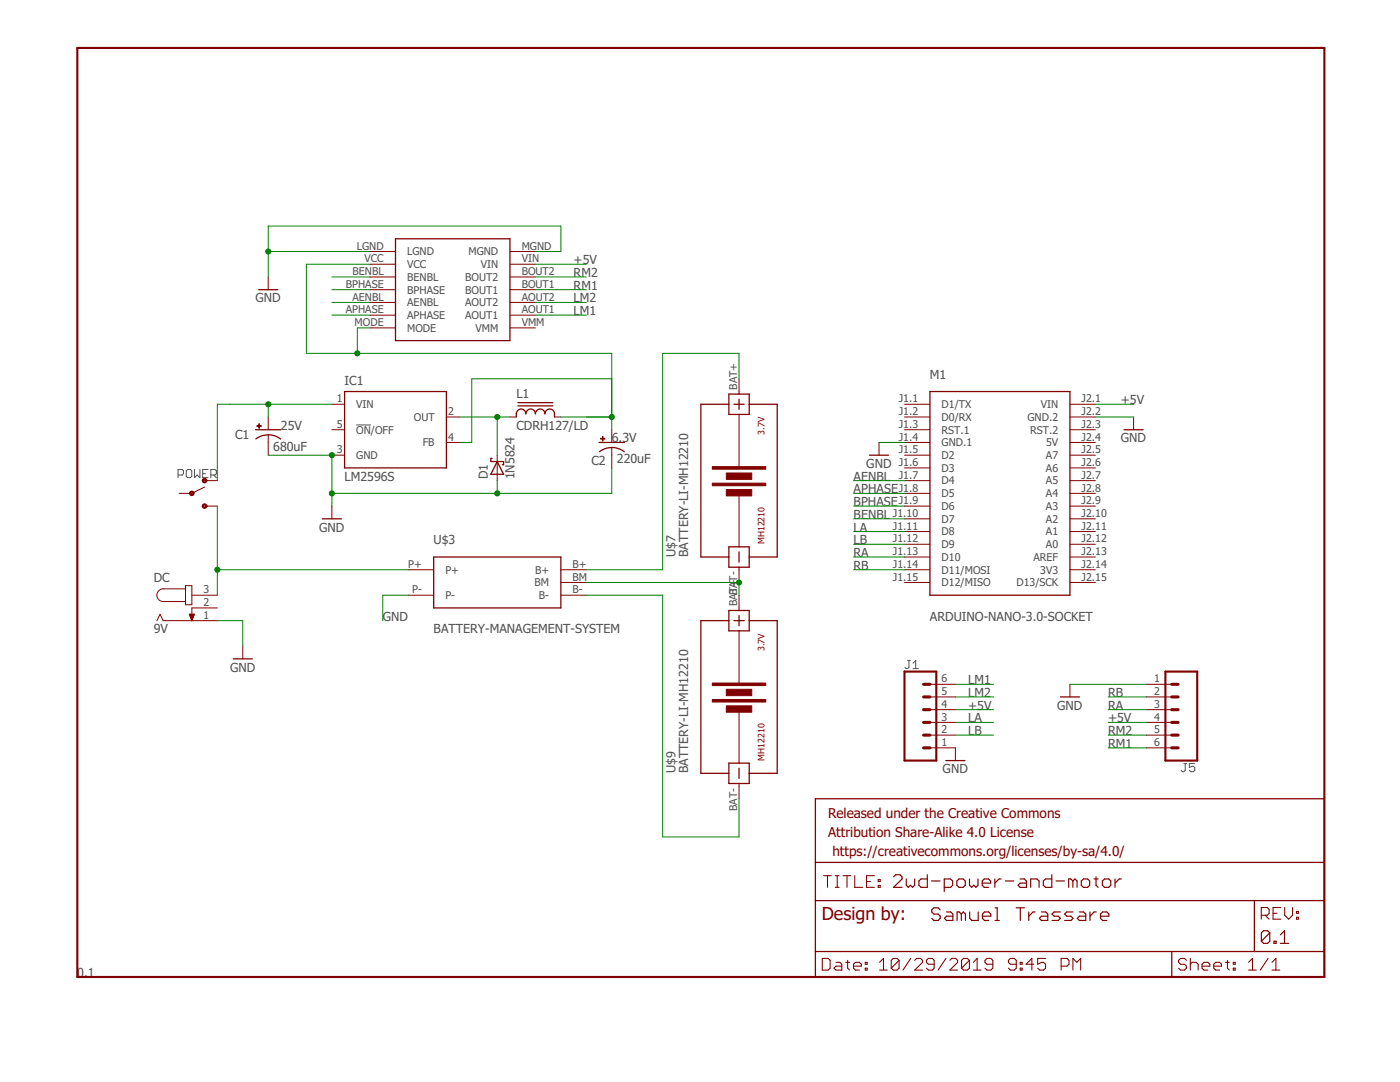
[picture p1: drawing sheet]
<svg xmlns="http://www.w3.org/2000/svg" width="279mm" height="216mm" viewBox="0 0 279 216" stroke-linecap="round" stroke-linejoin="round" font-family="sans-serif">
<g fill="none" stroke="#505050" stroke-width=".2">
<path d="M35.5 94.8h.9l.2-.3v-.5l-.2-.3h-.9v1.6M37.4 93.7h.6l.3 .3v1l-.3 .3h-.6l-.2-.3v-1zM38.8 93.7v1.6l.5-.5 .6 .5v-1.6M40.4 94.5h.6M41.5 93.7h-1.1v1.6h1.1M42.1 94.8h.8l.3-.3v-.5l-.3-.3h-.8v1.6M42.6 94.8l.6 .5M71.1 84.8h2.9M181.1 131.8h.6M181.4 131.8v1.3l-.3 .3h-.3l-.2-.3M182.2 133.4h1.1M182.2 132.3l.6-.5v1.6"/>
<path d="M236.3 152.4h.5M236.5 152.4v1.3l-.2 .3h-.3l-.3-.3M238.4 152.4h-1v.8l.5-.3h.3l.2 .3v.5l-.2 .3h-.6l-.2-.3"/>
</g>
<path d="M15.4 9.6h248.9v185.3h-248.9zM180.5 134h6.4v17.8h-6.4zM232.6 134h6.3v17.8h-6.3z" fill="none" stroke="#800000" stroke-width=".42"/>
<g fill="none" stroke="#800000" stroke-width=".25">
<path d="M51.6 57.8h3.8M78.9 47.6h22.9v20.4h-22.9zM68.8 78.1h20.3v15.3h-20.3zM145.5 78.6h4v4.1h-4zM147.5 79.7v2M185.6 78.1h27.9v40.7h-27.9zM51 85.7h5.1M51.1 87.6a4 4 0 0 1 4.9 0M98.2 91.5h-.2v.6h2.5v.6h-.3M99.2 92.1l1.3 2.5h-2.5zM103 83.2a1.16 1.16 0 0 1 1.1-1.6l.5 .3 .3 .7a.95 .95 0 0 1 1-1 .95 .95 0 0 1 .9 1 .95 .95 0 0 1 1-1 .95 .95 0 0 1 1 1 .95 .95 0 0 1 .9-1 .95 .95 0 0 1 1 1v.6M103.4 81h6.9"/>
<path d="M103.4 80.3h6.9M119.5 88.3h5.1M122.1 89.3l1.6 .3 .9 .5M122.1 89.3l-1.6 .3-.9 .5M145.5 80.7h-5.6v30.4h5.6M146.5 80.7h2M149.5 80.7h5.6v30.4h-5.6M173.5 90.8h3.8M224.3 85.7h3.8M64.3 103.5h3.8M86.6 111.1h25.3v10.2h-25.3zM145.5 109.1h4v4.1h-4z"/>
<path d="M147.5 110.1v2.1M46.5 131.5h3.9M145.5 123.8h-5.6v30.5h5.6M145.5 121.8h4v4.1h-4zM146.5 123.8h2M147.5 122.8v2.1M149.5 123.8h5.6v30.5h-5.6M211.6 139.1h3.8M145.5 152.3h4v4h-4zM147.5 153.3v2M162.7 159.4h101.6v35.5h-101.6zM188.8 151.8h3.8"/>
<path d="M162.7 179.7h101.6M162.7 172.1h101.6M250.3 179.7v10.2M162.7 189.9h101.6M233.8 189.9v5"/>
</g>
<g fill="none" stroke="#800000" stroke-width=".21">
<path d="M164.4 174.7h1.5M165.1 174.7v2.4M166.7 174.7h.8M166.7 177.1h.8M167.1 174.7v2.4M168.3 174.7h1.5M169 174.7v2.4M170.6 174.7v2.4h1.5M172.9 175.9h.8M174.5 174.7h-1.6v2.4h1.6M175.3 176.7h.4v.4h-.4zM175.3 175.5h.4v.4h-.4z"/>
<path d="M164.1 191.2h1.2l.4 .4v1.6l-.4 .4h-1.2zM166.8 192h.8l.4 .4v1.2h-1.2l-.4-.4 .4-.4h1.2M168.8 192h.8M169.2 191.6v1.6l.4 .4M170.3 192.8h1.6v-.4l-.4-.4h-.8l-.4 .4v.8l.4 .4h.8M172.7 193.2h.4v.4h-.4zM172.7 192h.4v.4h-.4zM175.5 193.6h1.6M175.5 192l.8-.8v2.4M179.4 191.6v1.6l-.4 .4h-.7l-.4-.4M179.4 191.6l-.4-.4h-.7l-.4 .4v1.6M179.4 191.6l-1.5 1.6"/>
<path d="M181.8 191.2l-1.6 2.4M182.5 191.6l.4-.4h.8l.4 .4v.4l-1.6 1.6h1.6M186.4 192.4h-1.1l-.4-.4v-.4l.4-.4h.8l.3 .4v1.6l-.3 .4h-.8l-.4-.4M188.8 191.2l-1.6 2.4M189.6 191.6l.3-.4h.8l.4 .4v.4l-1.5 1.6h1.5M193.5 191.6v1.6l-.4 .4h-.8l-.4-.4M193.5 191.6l-.4-.4h-.8l-.4 .4v1.6M193.5 191.6l-1.6 1.6M194.2 193.6h1.6M194.2 192l.8-.8v2.4M198.1 192.4h-1.1l-.4-.4v-.4l.4-.4h.7l.4 .4v1.6l-.4 .4h-.7l-.4-.4M202.8 192.4h-1.2l-.3-.4v-.4l.3-.4h.8l.4 .4v1.6l-.4 .4h-.8l-.3-.4"/>
<path d="M203.6 193.2h.4v.4h-.4zM203.6 192h.4v.4h-.4zM206.3 192.4h-1.5l1.1-1.2v2.4M208.7 191.2h-1.6v1.2l.8-.4h.4l.4 .4v.8l-.4 .4h-.8l-.4-.4M211.8 192.8h1.1l.4-.4v-.8l-.4-.4h-1.1v2.4M214.1 193.6v-2.4l.8 .8 .8-.8v2.4M236.8 191.6l-.4-.4h-.8l-.4 .4v.4l.4 .4h.8l.4 .4v.4l-.4 .4h-.8l-.4-.4M237.6 192.4l.3-.4h.8l.4 .4v1.2M237.6 191.2v2.4M239.9 192.8h1.5v-.4l-.3-.4h-.8l-.4 .4v.8l.4 .4h.8M242.2 192.8h1.6v-.4l-.4-.4h-.8l-.4 .4v.8l.4 .4h.8M244.6 192h.7"/>
<path d="M245 191.6v1.6l.3 .4M246.1 193.2h.4v.4h-.4zM246.1 192h.4v.4h-.4zM249.2 193.6h1.5M249.2 192l.8-.8v2.4M251.7 182.6h1.2l.4-.4v-.7l-.4-.4h-1.2v2.3M252.5 182.6l.8 .8M253.1 191.2l-1.6 2.4M253.9 193.6h1.5M253.9 192l.7-.8v2.4M254.1 182.2h.7M255.6 181.1h-1.5v2.3h1.5"/>
<path d="M256.4 181.1v1.5l.8 .8 .8-.8v-1.5M258.7 183h.4v.4h-.4zM258.7 181.9h.4v.3h-.4z"/>
</g>
<g fill="none" stroke="#800000" stroke-width=".23">
<path d="M178.3 175l.5-.5h.8l.4 .5v.4l-1.7 1.7h1.7M180.9 175.4v1.2l.4 .5 .4-.5 .4 .5 .4-.5v-1.2M185.1 174.5v2.6h-1.3l-.4-.5v-.8l.4-.4h1.3M185.9 175.8h1.7M188.4 177.1h1.3l.4-.5v-.8l-.4-.4h-1.3v2.5M191 175.8l.4-.4h.8l.4 .4v.8l-.4 .5h-.8l-.4-.5zM193.5 175.4v1.2l.4 .5 .4-.5 .5 .5 .4-.5v-1.2M196 176.2h1.7v-.4l-.4-.4h-.9l-.4 .4v.8l.4 .5h.9M198.5 175.4v1.7M199.8 175.4h-.4l-.9 .8M200.6 175.8h1.7M203.6 175.4h.8l.5 .4v1.3h-1.3l-.4-.5 .4-.4h1.3"/>
<path d="M205.7 177.1v-1.7h1.2l.5 .4v1.3M209.9 174.5v2.6h-1.3l-.4-.5v-.8l.4-.4h1.3M210.8 175.8h1.6M214.1 175.8l-.4-.4h-.4v1.7M214.1 175.8v1.3M214.1 175.8l.4-.4 .4 .4v1.3M215.8 175.8l.4-.4h.9l.4 .4v.8l-.4 .5h-.9l-.4-.5zM218.3 175.4h.9M218.7 175v1.6l.5 .5M220 175.8l.4-.4h.9l.4 .4v.8l-.4 .5h-.9l-.4-.5zM222.5 175.4v1.7M223.8 175.4h-.4l-.9 .8"/>
<path d="M187.6 181.6l-.4-.5h-.8l-.5 .5v.4l.5 .4h.8l.4 .4v.4l-.4 .5h-.8l-.5-.5M188.9 182h.8l.5 .4v1.3h-1.3l-.4-.5 .4-.4h1.3M191.9 182.4l-.5-.4h-.4v1.7M191.9 182.4v1.3M191.9 182.4l.4-.4 .4 .4v1.3M193.5 182v1.2l.5 .5h1.2v-1.7M196.1 182.8h1.6v-.4l-.4-.4h-.8l-.4 .4v.8l.4 .5h.8M198.6 181.1h.4v2.6M198.6 183.7h.8M202.8 181.1h1.7M203.6 181.1v2.6M205.3 182v1.7"/>
<path d="M206.6 182h-.4l-.9 .8M207.8 182h.9l.4 .4v1.3h-1.3l-.4-.5 .4-.4h1.3M211.6 182h-1.2l-.4 .4 .4 .4h.8l.4 .4-.4 .5h-1.2M214.1 182h-1.2l-.4 .4 .4 .4h.8l.4 .4-.4 .5h-1.2M215.4 182h.9l.4 .4v1.3h-1.3l-.4-.5 .4-.4h1.3M217.5 182v1.7M218.8 182h-.4l-.9 .8M219.6 182.8h1.7v-.4l-.4-.4h-.9l-.4 .4v.8l.4 .5h.9M253.4 186.1l-.4-.4h-.8l-.5 .4v1.7M253.4 186.1v1.7l-.4 .4h-.8l-.5-.4M253.4 186.1l-1.7 1.7M254.3 187.8h.4v.4h-.4z"/>
<path d="M255.5 188.2h1.7M255.5 186.5l.8-.8v2.5"/>
</g>
<g fill="none" stroke="#800000" stroke-width=".2">
<path d="M53.5 55.3v2.5M73.9 50.2h5M73.9 52.7h5M73.9 55.3h5M73.9 57.8h5M101.8 50.2h5M101.8 52.7h5M101.8 55.3h5M101.8 57.8h5M73.9 60.3h5M73.9 62.9h5M73.9 65.4h5"/>
<path d="M101.8 60.3h5M101.8 62.9h5M101.8 65.4h5M147.5 75.6v3M40.8 97.2l-2.5 1.2h-2.5M40.8 95.9h2.6M53.5 83.2v2.5M53.5 86.8v4M66.2 80.7h2.6M66.2 85.7h2.6M66.2 90.8h2.6M89.1 83.2h2.5"/>
<path d="M89.1 88.3h2.5M99.2 90.8v5.1M101.8 83.2h1.2M110.7 83.2h1.2M122.1 85.7v2.6M122.1 89.3v4.1M147.5 82.7v10.7M147.5 99v10.1M175.4 88.3v2.5M180.5 95.9h5.1M180.5 98.4h5.1M180.5 80.7h5.1"/>
<path d="M180.5 83.2h5.1M180.5 85.7h5.1M180.5 88.3h5.1M180.5 90.8h5.1M180.5 93.4h5.1M213.5 95.9h5.1M213.5 98.4h5.1M213.5 80.7h5.1M213.5 83.2h5.1M213.5 85.7h5.1M213.5 88.3h5.1M213.5 90.8h5.1"/>
<path d="M213.5 93.4h5.1M226.2 83.2v2.5M37 117.5h-4.4a1.27 1.27 0 0 0-1.3 1.3 1.27 1.27 0 0 0 1.3 1.2h4.4M37 116.9h1.3v3.8h-1.3zM38.3 118.8h5.1M40.8 101h2.6M66.2 101v2.5M81.5 118.8h5.1M81.5 113.7h5.1M111.9 118.8h5.1M111.9 113.7h5.1M111.9 116.2h5.1"/>
<path d="M147.5 113.2v3M147.5 118.8v3M180.5 101h5.1M180.5 113.7h5.1M180.5 116.2h5.1M180.5 103.5h5.1M180.5 106.1h5.1M180.5 108.6h5.1M180.5 111.1h5.1M213.5 101h5.1M213.5 113.7h5.1M213.5 116.2h5.1"/>
<path d="M213.5 103.5h5.1M213.5 106.1h5.1M213.5 108.6h5.1M213.5 111.1h5.1M31.3 123.8l.6-1.2 .7 1.2h10.8M37.8 122.6h1l-.5 1.2zM37.8 122.7h1M37.9 122.8h.8M37.9 122.9h.8M38 123.1h.6M38 123.2h.5M38.1 123.3h.4"/>
<path d="M38.1 123.4h.4M38.2 123.5h.2M38.2 123.7h.2M38.3 123.8h.1M43.4 121.3h-5.1v2.5M48.5 128.9v2.6M147.5 125.9v10.6M185.6 139.1h5.1M185.6 136.5h5.1M213.5 136.5v2.6M228.8 139.1h5M228.8 136.5h5"/>
<path d="M147.5 142.1v10.2M147.5 156.3v3.1M185.6 149.2h5.1v2.6M185.6 146.7h5.1M185.6 144.1h5.1M185.6 141.6h5.1M228.8 149.2h5M228.8 146.7h5M228.8 144.1h5M228.8 141.6h5"/>
</g>
<g fill="#800000" stroke="#800000" stroke-width=".2">
<path d="M144.9 97.7h5.1v1.3h-5.1z"/>
<path d="M142.2 96.4h10.6v.5h-10.6z"/>
<path d="M144.9 94.4h5.1v1.3h-5.1z"/>
<path d="M142.2 93.1h10.6v.5h-10.6z"/>
<path d="M144.9 140.8h5.1v1.3h-5.1z"/>
<path d="M142.2 139.6h10.6v.5h-10.6z"/>
<path d="M144.9 137.5h5.1v1.3h-5.1z"/>
<path d="M142.2 136.3h10.6v.5h-10.6z"/>
<path d="M51.3 84.9h.9v.2h-.9z"/>
<path d="M51.6 84.6h.2v.8h-.2z"/>
<path d="M119.8 87.5h.9v.1h-.9z"/>
<path d="M120.2 87.1h.2v.9h-.2z"/>
</g>
<g fill="#800000" stroke="#800000" stroke-width=".2">
<path d="M40.5 95.5a.46 .46 0 0 1 .7 .2 .46 .46 0 0 1-.3 .6 .46 .46 0 0 1-.5-.4h.2a.26 .26 0 0 1 .3-.2 .26 .26 0 0 1 .1 .4 .26 .26 0 0 1-.4-.1l-.2-.1z" fill-rule="evenodd"/>
<path d="M40.5 100.6a.46 .46 0 0 1 .7 .2 .46 .46 0 0 1-.3 .6 .46 .46 0 0 1-.5-.4h.2a.26 .26 0 0 1 .3-.2 .26 .26 0 0 1 .1 .4 .26 .26 0 0 1-.4-.1l-.2-.1z" fill-rule="evenodd"/>
<path d="M38 98.1a.46 .46 0 0 1 .7 .1 .46 .46 0 0 1-.3 .7 .46 .46 0 0 1-.6-.5h.2a.26 .26 0 0 1 .4-.2 .26 .26 0 0 1 .1 .4 .26 .26 0 0 1-.4 0l-.3-.2z" fill-rule="evenodd"/>
</g>
<path d="M184.3 139.1h1.3M184.3 136.5h1.3M233.8 139.1h1.3M233.8 136.5h1.3M184.3 144.1h1.3M184.3 146.7h1.3M184.3 149.2h1.3M184.3 141.6h1.3M233.8 144.1h1.3M233.8 146.7h1.3M233.8 149.2h1.3M233.8 141.6h1.3" fill="none" stroke="#800000" stroke-width=".61"/>
<g fill="none" stroke="#008000" stroke-width=".2">
<path d="M53.5 50.2h20.4M66.2 57.8h7.7M66.2 55.3h7.7M73.9 52.7h-12.7v17.8h60.9v15.2M106.8 50.2h5.1v-5.1h-58.4v10.2M106.8 52.7h10.2M106.8 57.8h10.2M106.8 55.3h10.2M66.2 62.9h7.7M66.2 60.3h7.7M73.9 65.4h-2.6v5.1M106.8 62.9h10.2"/>
<path d="M106.8 60.3h10.2M122.1 75.6h-28v12.7h-2.5M147.5 75.6v-5.1h-15.3v43.2h-15.2M53.5 90.8h12.7v10.2M53.5 80.7v2.5M66.2 80.7h-22.8v15.2M91.6 83.2h10.2M99.2 83.2v7.6M99.2 95.9v2.5M111.9 83.2h10.2M122.1 93.4v5h-55.9M170.3 98.4h10.2"/>
<path d="M170.3 95.9h10.2M175.4 88.3h5.1M218.6 83.2h7.6M218.6 80.7h7.6M43.4 101v17.8M43.4 113.7h38.1M81.5 118.8h-5.1v5M117 118.8h15.2v48.2h15.3v-7.6M117 116.2h30.5v2.6M170.3 113.7h10.2M170.3 101h10.2M170.3 103.5h10.2"/>
<path d="M170.3 106.1h10.2M170.3 108.6h10.2M170.3 111.1h10.2M43.4 123.8h5.1v5.1M190.7 136.5h7.6M190.7 139.1h7.6M213.5 136.5h15.3M221.1 139.1h7.7M190.7 141.6h7.6M190.7 144.1h7.6M190.7 146.7h7.6M221.1 141.6h7.7"/>
<path d="M221.1 144.1h7.7M221.1 146.7h7.7M221.1 149.2h7.7"/>
</g>
<g fill="#008000" stroke="#008000" stroke-width=".2">
<circle cx="66.2" cy="90.8" r=".51"/>
<circle cx="66.2" cy="98.4" r=".51"/>
<circle cx="99.2" cy="98.4" r=".51"/>
<circle cx="53.5" cy="50.2" r=".51"/>
<circle cx="43.4" cy="113.7" r=".51"/>
<circle cx="147.5" cy="116.2" r=".51"/>
<circle cx="53.5" cy="80.7" r=".51"/>
<circle cx="99.2" cy="83.2" r=".51"/>
<circle cx="122.1" cy="83.2" r=".51"/>
<circle cx="71.3" cy="70.5" r=".51"/>
</g>
<text font-size="3.6" fill="#800000" x="164" y="183.5">Design by:</text>
<g font-size="2.7" fill="#800000">
<text x="165.3" y="163.2">Released under the Creative Commons</text>
<text x="165.3" y="167">Attribution Share-Alike 4.0 License</text>
<text x="166.1" y="170.8">https://creativecommons.org/licenses/by-sa/4.0/</text>
</g>
<g font-size="2.5" fill="#505050">
<text x="114.5" y="52.7">+5V</text>
<text x="114.5" y="55.3">RM2</text>
<text x="114.5" y="57.8">RM1</text>
<text x="51" y="60.3">GND</text>
<text x="114.5" y="62.9">LM1</text>
<text x="114.5" y="60.3">LM2</text>
<text x="68.8" y="76.9">IC1</text>
<text x="185.6" y="75.6">M1</text>
<text x="103" y="79.4">L1</text>
<text x="223.7" y="80.7">+5V</text>
<text x="46.9" y="87.6">C1</text>
<text x="54.5" y="89.9">680uF</text>
<text x="56.1" y="85.7">25V</text>
<text x="103" y="85.7">CDRH127/LD</text>
<text x="122.1" y="88.3">6.3V</text>
<text x="223.7" y="88.3">GND</text>
<text x="68.8" y="95.9">LM2596S</text>
<text x="97.3" y="95.6" transform="rotate(-90 97.3 95.6)">D1</text>
<text x="102.7" y="95.6" transform="rotate(-90 102.7 95.6)">1N5824</text>
<text x="118" y="92.7">C2</text>
<text x="123.1" y="92.5">220uF</text>
<text x="170.3" y="95.9">AENBL</text>
<text x="172.9" y="93.4">GND</text>
<text x="170.3" y="98.4">APHASE</text>
<text x="170.3" y="101">BPHASE</text>
<text x="63.7" y="106.1">GND</text>
<text x="170.3" y="103.5">BENBL</text>
<text x="170.3" y="106.1">LA</text>
<text x="86.5" y="108.6">U$3</text>
<text x="134.8" y="111.1" transform="rotate(-90 134.8 111.1)">U$7</text>
<text x="137.3" y="111.1" transform="rotate(-90 137.3 111.1)">BATTERY-LI-MH12210</text>
<text x="170.3" y="108.6">LB</text>
<text x="170.3" y="113.7">RB</text>
<text x="170.3" y="111.1">RA</text>
<text x="30.7" y="116.2">DC</text>
<text x="76.4" y="123.8">GND</text>
<text x="185.6" y="123.8">ARDUINO-NANO-3.0-SOCKET</text>
<text x="30.7" y="126.4">9V</text>
<text x="86.5" y="126.4">BATTERY-MANAGEMENT-SYSTEM</text>
<text x="45.9" y="134">GND</text>
<text x="193.2" y="136.5">LM1</text>
<text x="193.2" y="141.6">+5V</text>
<text x="193.2" y="139.1">LM2</text>
<text x="211" y="141.6">GND</text>
<text x="221.1" y="139.1">RB</text>
<text x="221.1" y="141.6">RA</text>
<text x="193.2" y="144.2">LA</text>
<text x="193.2" y="146.7">LB</text>
<text x="221.1" y="144.2">+5V</text>
<text x="221.1" y="146.7">RM2</text>
<text x="221.1" y="149.2">RM1</text>
<text x="134.8" y="154.3" transform="rotate(-90 134.8 154.3)">U$9</text>
<text x="137.3" y="154.3" transform="rotate(-90 137.3 154.3)">BATTERY-LI-MH12210</text>
<text x="188.1" y="154.3">GND</text>
<text x="15.4" y="194.9">0.1</text>
</g>
<g font-size="2.1" fill="#505050">
<text x="71.2" y="49.8">LGND</text>
<text x="72.7" y="52.4">VCC</text>
<text x="81.3" y="51">LGND</text>
<text x="81.3" y="53.5">VCC</text>
<text x="93.5" y="51">MGND</text>
<text x="95.9" y="53.5">VIN</text>
<text x="104.1" y="52.4">VIN</text>
<text x="104.1" y="49.8">MGND</text>
<text x="69" y="57.5">BPHASE</text>
<text x="70.3" y="60">AENBL</text>
<text x="70.4" y="54.9">BENBL</text>
<text x="81.3" y="56">BENBL</text>
<text x="81.3" y="58.6">BPHASE</text>
<text x="92.9" y="58.6">BOUT1</text>
<text x="92.9" y="56">BOUT2</text>
<text x="104.1" y="60">AOUT2</text>
<text x="104.1" y="57.5">BOUT1</text>
<text x="104.1" y="54.9">BOUT2</text>
<text x="69" y="62.5">APHASE</text>
<text x="70.8" y="65.1">MODE</text>
<text x="81.3" y="61.1">AENBL</text>
<text x="81.3" y="63.7">APHASE</text>
<text x="92.8" y="63.7">AOUT1</text>
<text x="92.8" y="61.1">AOUT2</text>
<text x="104.1" y="65.1">VMM</text>
<text x="104.1" y="62.5">AOUT1</text>
<text x="81.3" y="66.2">MODE</text>
<text x="94.9" y="66.2">VMM</text>
<text x="147.1" y="77.8" transform="rotate(-90 147.1 77.8)">BAT+</text>
<text x="67.2" y="80.3">1</text>
<text x="71.1" y="81.4">VIN</text>
<text x="82.6" y="84">OUT</text>
<text x="89.4" y="82.8">2</text>
<text x="179.4" y="80.3">J1.1</text>
<text x="179.4" y="82.8">J1.2</text>
<text x="187.9" y="81.4">D1/TX</text>
<text x="187.9" y="84">D0/RX</text>
<text x="205.1" y="84">GND.2</text>
<text x="207.7" y="81.4">VIN</text>
<text x="215.9" y="80.3">J2.1</text>
<text x="215.9" y="82.8">J2.2</text>
<text x="67.2" y="85.4">5</text>
<text x="71.1" y="86.5">ON/OFF</text>
<text x="84.4" y="89">FB</text>
<text x="89.4" y="87.9">4</text>
<text x="179.4" y="85.4">J1.3</text>
<text x="179.4" y="87.9">J1.4</text>
<text x="187.9" y="86.5">RST.1</text>
<text x="187.9" y="89">GND.1</text>
<text x="205.6" y="86.5">RST.2</text>
<text x="208.8" y="89">5V</text>
<text x="215.9" y="85.4">J2.3</text>
<text x="215.9" y="87.9">J2.4</text>
<text x="67.2" y="90.5">3</text>
<text x="71.1" y="91.6">GND</text>
<text x="179.4" y="90.5">J1.5</text>
<text x="179.4" y="93">J1.6</text>
<text x="179.4" y="95.5">J1.7</text>
<text x="187.9" y="91.6">D2</text>
<text x="187.9" y="94.1">D3</text>
<text x="208.7" y="91.6">A7</text>
<text x="208.7" y="94.1">A6</text>
<text x="215.9" y="90.5">J2.5</text>
<text x="215.9" y="93">J2.6</text>
<text x="215.9" y="95.5">J2.7</text>
<text x="179.4" y="98.1">J1.8</text>
<text x="179.4" y="100.6">J1.9</text>
<text x="187.9" y="96.7">D4</text>
<text x="187.9" y="99.2">D5</text>
<text x="187.9" y="101.7">D6</text>
<text x="208.7" y="96.7">A5</text>
<text x="208.7" y="99.2">A4</text>
<text x="208.7" y="101.7">A3</text>
<text x="215.9" y="98.1">J2.8</text>
<text x="215.9" y="100.6">J2.9</text>
<text x="178.2" y="103.2">J1.10</text>
<text x="178.2" y="105.7">J1.11</text>
<text x="187.9" y="104.3">D7</text>
<text x="187.9" y="106.8">D8</text>
<text x="208.7" y="104.3">A2</text>
<text x="208.7" y="106.8">A1</text>
<text x="215.9" y="103.2">J2.10</text>
<text x="215.9" y="105.7">J2.11</text>
<text x="81.5" y="113.3">P+</text>
<text x="114.3" y="113.3">B+</text>
<text x="178.2" y="108.2">J1.12</text>
<text x="178.2" y="110.8">J1.13</text>
<text x="178.2" y="113.3">J1.14</text>
<text x="187.9" y="109.4">D9</text>
<text x="187.9" y="111.9">D10</text>
<text x="206.2" y="111.9">AREF</text>
<text x="208.7" y="109.4">A0</text>
<text x="215.9" y="108.2">J2.12</text>
<text x="215.9" y="110.8">J2.13</text>
<text x="215.9" y="113.3">J2.14</text>
<text x="40.6" y="118.4">3</text>
<text x="82.2" y="118.4">P-</text>
<text x="88.9" y="114.4">P+</text>
<text x="88.9" y="119.5">P-</text>
<text x="106.7" y="117">BM</text>
<text x="106.8" y="114.4">B+</text>
<text x="107.5" y="119.5">B-</text>
<text x="114.3" y="115.9">BM</text>
<text x="114.3" y="118.4">B-</text>
<text x="147.1" y="118.4" transform="rotate(-90 147.1 118.4)">T+</text>
<text x="147.1" y="116.1" transform="rotate(-90 147.1 116.1)">T-</text>
<text x="178.2" y="115.9">J1.15</text>
<text x="187.9" y="114.4">D11/MOSI</text>
<text x="187.9" y="117">D12/MISO</text>
<text x="202.8" y="117">D13/SCK</text>
<text x="207.6" y="114.4">3V3</text>
<text x="215.9" y="115.9">J2.15</text>
<text x="40.6" y="120.9">2</text>
<text x="40.6" y="123.5">1</text>
<text x="147.1" y="120.9" transform="rotate(-90 147.1 120.9)">BABA</text>
<text x="187.9" y="136.2">6</text>
<text x="230.3" y="136.2">1</text>
<text x="187.9" y="143.8">3</text>
<text x="187.9" y="141.3">4</text>
<text x="187.9" y="138.7">5</text>
<text x="230.3" y="138.7">2</text>
<text x="230.3" y="141.3">3</text>
<text x="230.3" y="143.8">4</text>
<text x="187.9" y="148.9">1</text>
<text x="187.9" y="146.3">2</text>
<text x="230.3" y="146.3">5</text>
<text x="230.3" y="148.9">6</text>
<text x="147.1" y="161.8" transform="rotate(-90 147.1 161.8)">BAT-</text>
</g>
<g font-size="1.8" fill="#800000">
<text x="152.6" y="86.7" transform="rotate(-90 152.6 86.7)">3.7V</text>
<text x="152.6" y="108.6" transform="rotate(-90 152.6 108.6)">MH12210</text>
<text x="152.6" y="129.9" transform="rotate(-90 152.6 129.9)">3.7V</text>
<text x="152.6" y="151.8" transform="rotate(-90 152.6 151.8)">MH12210</text>
</g>
</svg>
